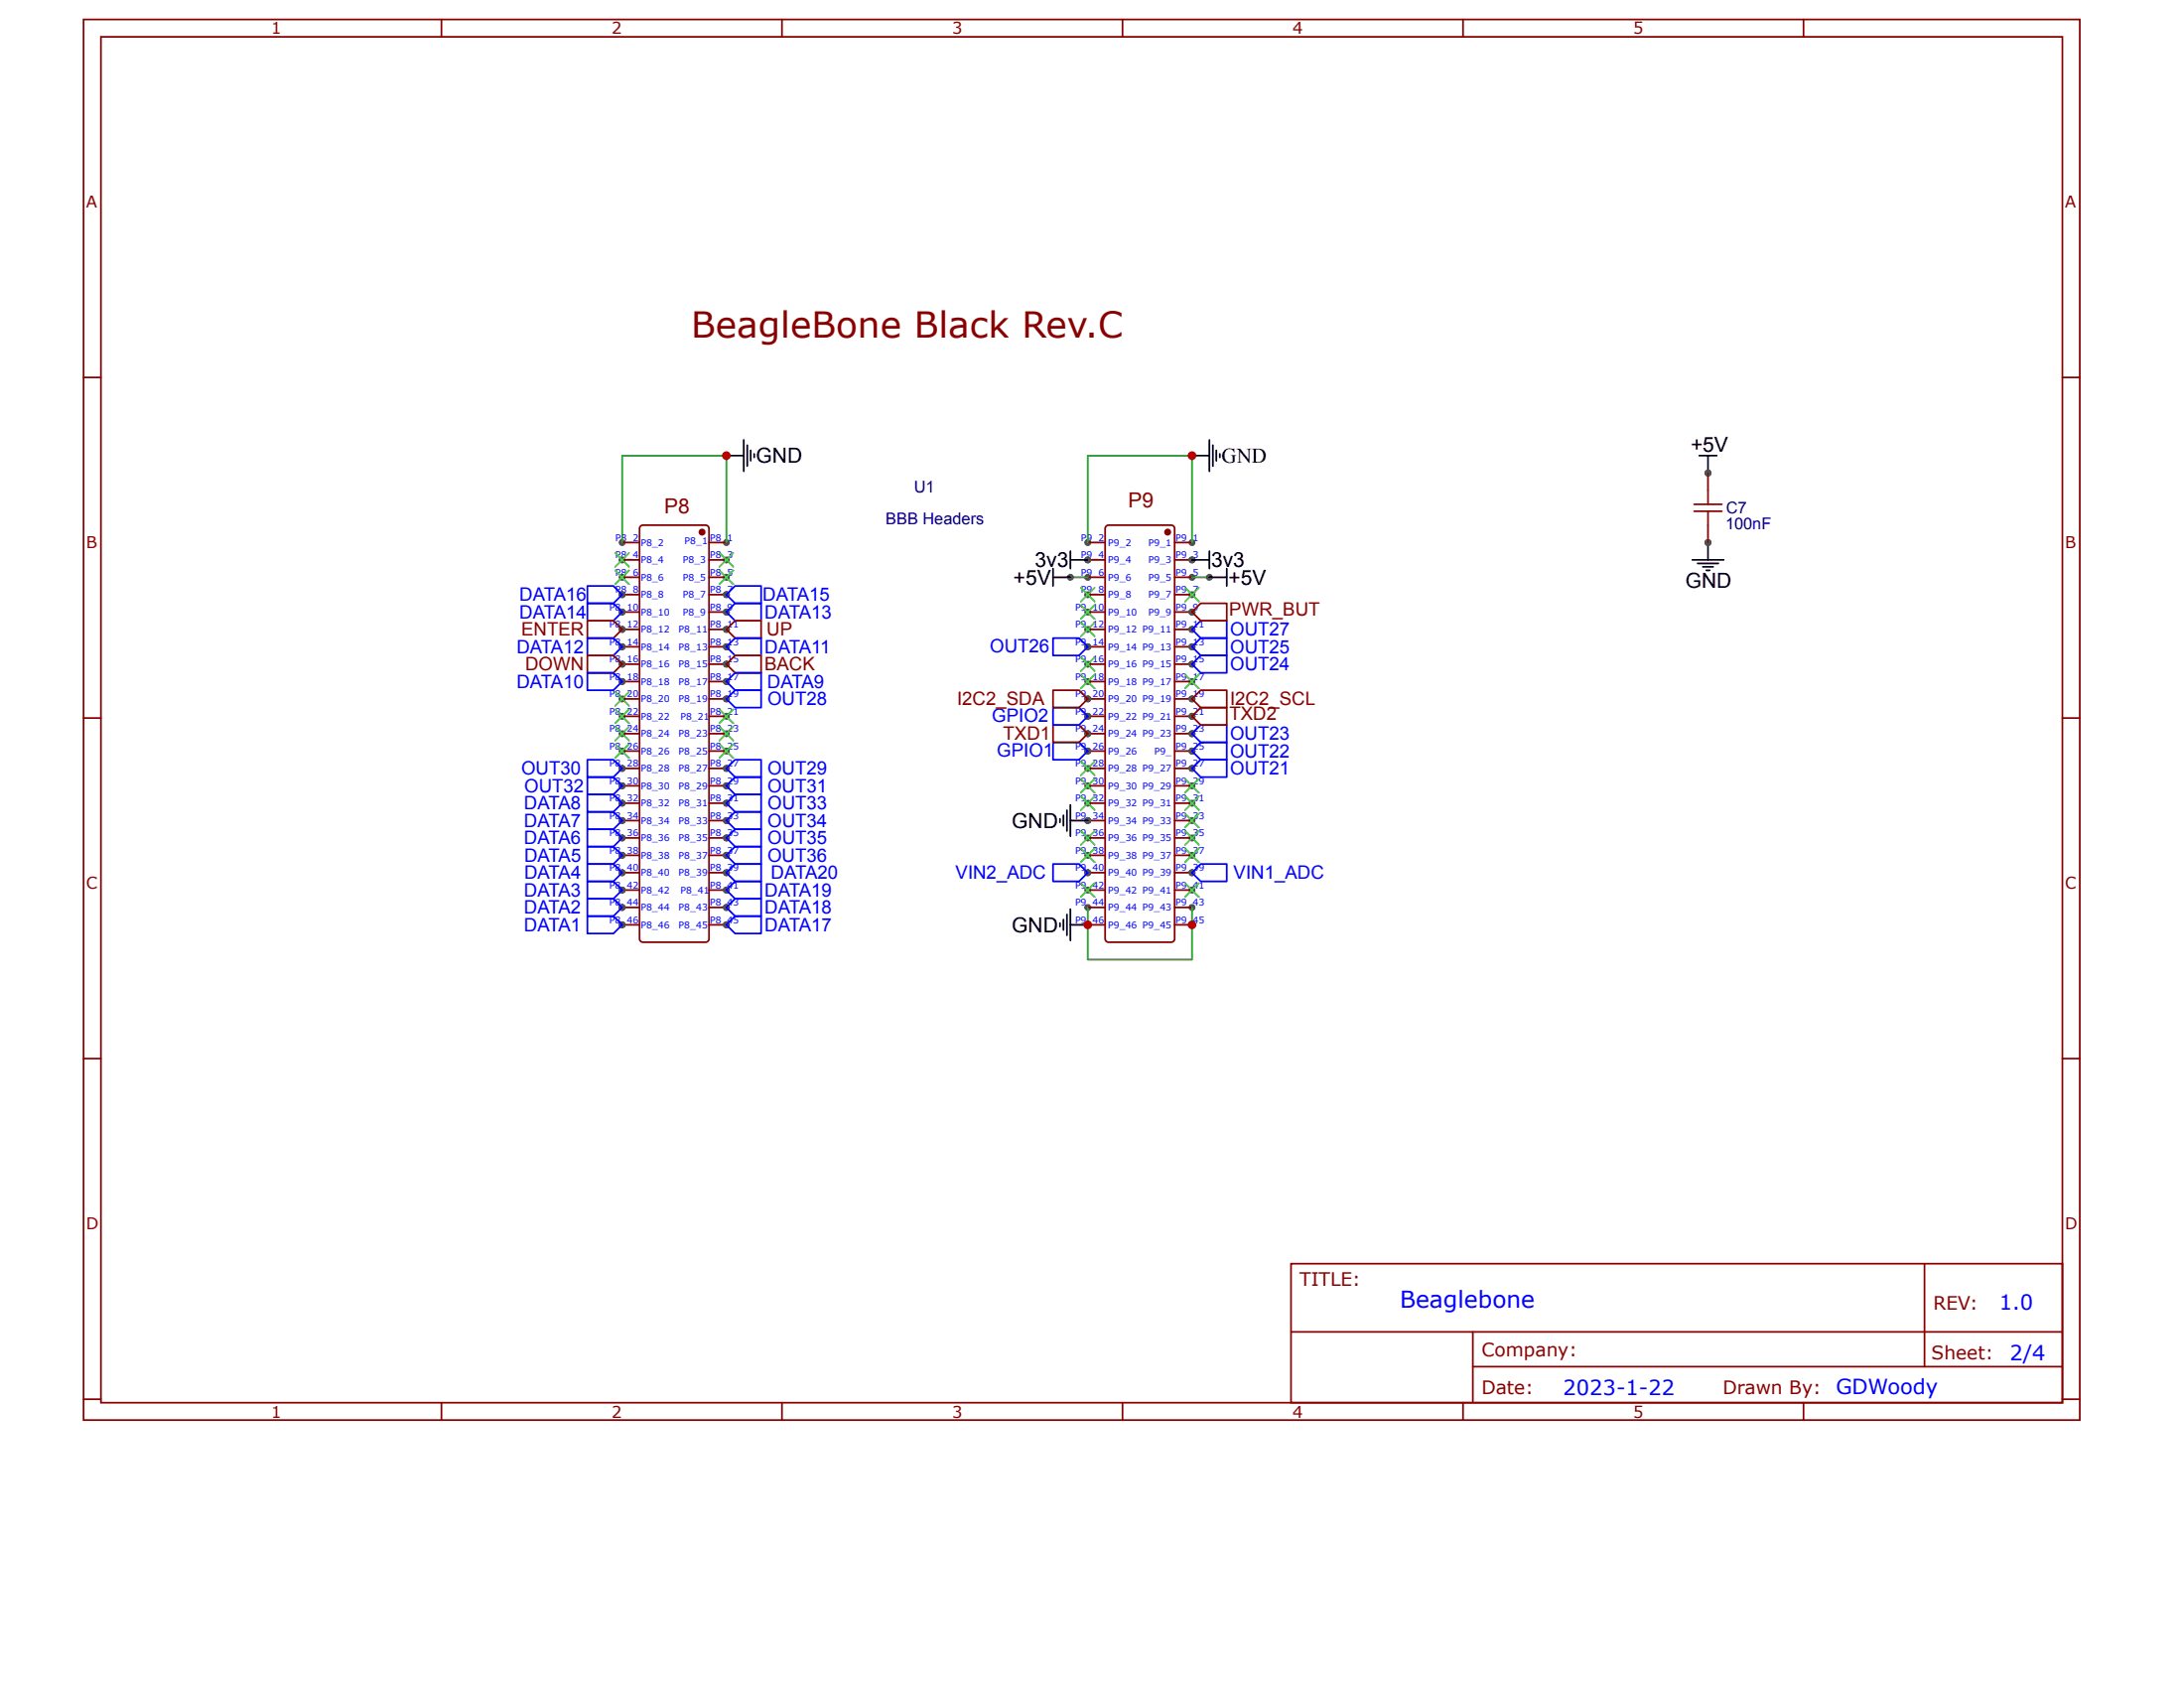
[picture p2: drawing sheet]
<svg xmlns="http://www.w3.org/2000/svg" width="279mm" height="216mm" viewBox="0 0 279 216" stroke-linecap="round" stroke-linejoin="round" font-family="sans-serif">
<g fill="none" stroke="#800" stroke-width=".22">
<path d="M10.7 2.5h255.4v179.1h-255.4zM12.9 4.7h250.9v174.7h-250.9zM56.5 2.5v2.2M100 2.5v2.2M143.6 2.5v2.2M187.2 2.5v2.2M230.7 2.5v2.2M10.7 48.3h2.2M263.8 48.3h2.3M10.7 91.8h2.2M263.8 91.8h2.3M10.7 135.4h2.2"/>
<path d="M263.8 135.4h2.3M10.7 179h2.2M56.5 179.4v2.2M100 179.4v2.2M143.6 179.4v2.2M165.2 161.6h98.6v17.8h-98.6zM165.2 170.4h98.6M187.2 179.4v2.2M188.4 174.8h75.4M188.4 170.4v8.8M230.7 179.4v2.2M246.2 161.6v13.2"/>
<path d="M263.8 179h2.3"/>
</g>
<circle cx="218.5" cy="69.4" r=".44" fill="#4f4f4f"/>
<path d="M216.5 71.6h4M217.2 72.1h2.6M217.8 72.5h1.4M218.3 72.9h.4M218.5 69.4v2.2" fill="none" stroke="#000" stroke-width=".22"/>
<circle cx="218.5" cy="60.5" r=".44" fill="#4f4f4f"/>
<path d="M217.4 58.3h2.2M218.5 58.3v2.2" fill="none" stroke="#000" stroke-width=".22"/>
<path d="M216.7 64.5h3.6" fill="none" stroke="#a00000" stroke-width=".22"/>
<circle cx="218.5" cy="60.5" r=".44" fill="#4f4f4f"/>
<path d="M218.5 60.5v2.2" fill="none" stroke="#800" stroke-width=".22"/>
<path d="M216.7 65.4h3.6M218.5 65.4v1.8" fill="none" stroke="#a00000" stroke-width=".22"/>
<circle cx="218.5" cy="69.4" r=".44" fill="#4f4f4f"/>
<path d="M82 67.2h8.3h.2l.2 .4v52.5l-.2 .4h-.2h-8h-.3l-.2-.4v-52.5zM218.5 67.2v2.2" fill="none" stroke="#800" stroke-width=".22"/>
<path d="M218.5 62.7v1.8" fill="none" stroke="#a00000" stroke-width=".22"/>
<circle cx="89.8" cy="68.1" r=".33" fill="#800"/>
<circle cx="89.8" cy="68.1" r=".33" fill="none" stroke="#800" stroke-width=".22"/>
<circle cx="79.6" cy="118.3" r=".44" fill="#4f4f4f"/>
<path d="M79.6 118.3h2.2" fill="none" stroke="#800" stroke-width=".22"/>
<circle cx="92.9" cy="69.4" r=".44" fill="#4f4f4f"/>
<path d="M90.7 69.4h2.2" fill="none" stroke="#800" stroke-width=".22"/>
<circle cx="79.6" cy="116.1" r=".44" fill="#4f4f4f"/>
<path d="M79.6 116.1h2.2" fill="none" stroke="#800" stroke-width=".22"/>
<circle cx="92.9" cy="71.6" r=".44" fill="#4f4f4f"/>
<path d="M90.7 71.6h2.2" fill="none" stroke="#800" stroke-width=".22"/>
<circle cx="79.6" cy="113.8" r=".44" fill="#4f4f4f"/>
<path d="M79.6 113.8h2.2" fill="none" stroke="#800" stroke-width=".22"/>
<circle cx="92.9" cy="73.8" r=".44" fill="#4f4f4f"/>
<path d="M90.7 73.8h2.2" fill="none" stroke="#800" stroke-width=".22"/>
<circle cx="79.6" cy="111.6" r=".44" fill="#4f4f4f"/>
<path d="M79.6 111.6h2.2" fill="none" stroke="#800" stroke-width=".22"/>
<circle cx="92.9" cy="76.1" r=".44" fill="#4f4f4f"/>
<path d="M90.7 76.1h2.2" fill="none" stroke="#800" stroke-width=".22"/>
<circle cx="79.6" cy="109.4" r=".44" fill="#4f4f4f"/>
<path d="M79.6 109.4h2.2" fill="none" stroke="#800" stroke-width=".22"/>
<circle cx="92.9" cy="78.3" r=".44" fill="#4f4f4f"/>
<path d="M90.7 78.3h2.2" fill="none" stroke="#800" stroke-width=".22"/>
<circle cx="79.6" cy="107.2" r=".44" fill="#4f4f4f"/>
<path d="M79.6 107.2h2.2" fill="none" stroke="#800" stroke-width=".22"/>
<circle cx="92.9" cy="80.5" r=".44" fill="#4f4f4f"/>
<path d="M90.7 80.5h2.2" fill="none" stroke="#800" stroke-width=".22"/>
<circle cx="79.6" cy="105" r=".44" fill="#4f4f4f"/>
<path d="M79.6 105h2.2" fill="none" stroke="#800" stroke-width=".22"/>
<circle cx="92.9" cy="82.7" r=".44" fill="#4f4f4f"/>
<path d="M90.7 82.7h2.2" fill="none" stroke="#800" stroke-width=".22"/>
<circle cx="79.6" cy="102.7" r=".44" fill="#4f4f4f"/>
<path d="M79.6 102.7h2.2" fill="none" stroke="#800" stroke-width=".22"/>
<circle cx="92.9" cy="84.9" r=".44" fill="#4f4f4f"/>
<path d="M90.7 85h2.2" fill="none" stroke="#800" stroke-width=".22"/>
<circle cx="79.6" cy="100.5" r=".44" fill="#4f4f4f"/>
<path d="M79.6 100.5h2.2" fill="none" stroke="#800" stroke-width=".22"/>
<circle cx="92.9" cy="87.2" r=".44" fill="#4f4f4f"/>
<path d="M90.7 87.2h2.2" fill="none" stroke="#800" stroke-width=".22"/>
<circle cx="79.6" cy="98.3" r=".44" fill="#4f4f4f"/>
<path d="M79.6 98.3h2.2" fill="none" stroke="#800" stroke-width=".22"/>
<circle cx="92.9" cy="89.4" r=".44" fill="#4f4f4f"/>
<path d="M90.7 89.4h2.2" fill="none" stroke="#800" stroke-width=".22"/>
<circle cx="79.6" cy="96.1" r=".44" fill="#4f4f4f"/>
<path d="M79.6 96.1h2.2" fill="none" stroke="#800" stroke-width=".22"/>
<circle cx="92.9" cy="91.6" r=".44" fill="#4f4f4f"/>
<path d="M90.7 91.6h2.2" fill="none" stroke="#800" stroke-width=".22"/>
<circle cx="79.6" cy="93.8" r=".44" fill="#4f4f4f"/>
<path d="M79.6 93.8h2.2" fill="none" stroke="#800" stroke-width=".22"/>
<circle cx="92.9" cy="93.8" r=".44" fill="#4f4f4f"/>
<path d="M90.7 93.8h2.2" fill="none" stroke="#800" stroke-width=".22"/>
<circle cx="79.6" cy="91.6" r=".44" fill="#4f4f4f"/>
<path d="M79.6 91.6h2.2" fill="none" stroke="#800" stroke-width=".22"/>
<circle cx="92.9" cy="96.1" r=".44" fill="#4f4f4f"/>
<path d="M90.7 96.1h2.2" fill="none" stroke="#800" stroke-width=".22"/>
<circle cx="79.6" cy="89.4" r=".44" fill="#4f4f4f"/>
<path d="M79.6 89.4h2.2" fill="none" stroke="#800" stroke-width=".22"/>
<circle cx="92.9" cy="98.3" r=".44" fill="#4f4f4f"/>
<path d="M90.7 98.3h2.2" fill="none" stroke="#800" stroke-width=".22"/>
<circle cx="79.6" cy="87.2" r=".44" fill="#4f4f4f"/>
<path d="M79.6 87.2h2.2" fill="none" stroke="#800" stroke-width=".22"/>
<circle cx="92.9" cy="100.5" r=".44" fill="#4f4f4f"/>
<path d="M90.7 100.5h2.2" fill="none" stroke="#800" stroke-width=".22"/>
<circle cx="79.6" cy="84.9" r=".44" fill="#4f4f4f"/>
<path d="M79.6 85h2.2" fill="none" stroke="#800" stroke-width=".22"/>
<circle cx="92.9" cy="102.7" r=".44" fill="#4f4f4f"/>
<path d="M90.7 102.7h2.2" fill="none" stroke="#800" stroke-width=".22"/>
<circle cx="79.6" cy="82.7" r=".44" fill="#4f4f4f"/>
<path d="M79.6 82.7h2.2" fill="none" stroke="#800" stroke-width=".22"/>
<circle cx="92.9" cy="105" r=".44" fill="#4f4f4f"/>
<path d="M90.7 105h2.2" fill="none" stroke="#800" stroke-width=".22"/>
<circle cx="79.6" cy="80.5" r=".44" fill="#4f4f4f"/>
<path d="M79.6 80.5h2.2" fill="none" stroke="#800" stroke-width=".22"/>
<circle cx="92.9" cy="107.2" r=".44" fill="#4f4f4f"/>
<path d="M90.7 107.2h2.2" fill="none" stroke="#800" stroke-width=".22"/>
<circle cx="79.6" cy="78.3" r=".44" fill="#4f4f4f"/>
<path d="M79.6 78.3h2.2" fill="none" stroke="#800" stroke-width=".22"/>
<circle cx="92.9" cy="109.4" r=".44" fill="#4f4f4f"/>
<path d="M90.7 109.4h2.2" fill="none" stroke="#800" stroke-width=".22"/>
<circle cx="79.6" cy="76.1" r=".44" fill="#4f4f4f"/>
<path d="M79.6 76.1h2.2" fill="none" stroke="#800" stroke-width=".22"/>
<circle cx="92.9" cy="111.6" r=".44" fill="#4f4f4f"/>
<path d="M90.7 111.6h2.2" fill="none" stroke="#800" stroke-width=".22"/>
<circle cx="79.6" cy="73.8" r=".44" fill="#4f4f4f"/>
<path d="M79.6 73.8h2.2" fill="none" stroke="#800" stroke-width=".22"/>
<circle cx="92.9" cy="113.8" r=".44" fill="#4f4f4f"/>
<path d="M90.7 113.8h2.2" fill="none" stroke="#800" stroke-width=".22"/>
<circle cx="79.6" cy="71.6" r=".44" fill="#4f4f4f"/>
<path d="M79.6 71.6h2.2" fill="none" stroke="#800" stroke-width=".22"/>
<circle cx="92.9" cy="116.1" r=".44" fill="#4f4f4f"/>
<path d="M90.7 116.1h2.2" fill="none" stroke="#800" stroke-width=".22"/>
<circle cx="79.6" cy="69.4" r=".44" fill="#4f4f4f"/>
<path d="M79.6 69.4h2.2" fill="none" stroke="#800" stroke-width=".22"/>
<circle cx="92.9" cy="118.3" r=".44" fill="#4f4f4f"/>
<path d="M90.7 118.3h2.2" fill="none" stroke="#800" stroke-width=".22"/>
<circle cx="152.5" cy="118.3" r=".44" fill="#4f4f4f"/>
<path d="M150.3 118.3h2.2" fill="none" stroke="#800" stroke-width=".22"/>
<circle cx="139.2" cy="69.4" r=".44" fill="#4f4f4f"/>
<path d="M139.2 69.4h2.2" fill="none" stroke="#800" stroke-width=".22"/>
<circle cx="152.5" cy="116.1" r=".44" fill="#4f4f4f"/>
<path d="M150.3 116.1h2.2" fill="none" stroke="#800" stroke-width=".22"/>
<circle cx="139.2" cy="71.6" r=".44" fill="#4f4f4f"/>
<path d="M139.2 71.6h2.2" fill="none" stroke="#800" stroke-width=".22"/>
<circle cx="152.5" cy="113.8" r=".44" fill="#4f4f4f"/>
<path d="M150.3 113.8h2.2" fill="none" stroke="#800" stroke-width=".22"/>
<circle cx="139.2" cy="73.8" r=".44" fill="#4f4f4f"/>
<path d="M139.2 73.8h2.2" fill="none" stroke="#800" stroke-width=".22"/>
<circle cx="152.5" cy="111.6" r=".44" fill="#4f4f4f"/>
<path d="M150.3 111.6h2.2" fill="none" stroke="#800" stroke-width=".22"/>
<circle cx="139.2" cy="76.1" r=".44" fill="#4f4f4f"/>
<path d="M139.2 76.1h2.2" fill="none" stroke="#800" stroke-width=".22"/>
<circle cx="152.5" cy="109.4" r=".44" fill="#4f4f4f"/>
<path d="M150.3 109.4h2.2" fill="none" stroke="#800" stroke-width=".22"/>
<circle cx="139.2" cy="78.3" r=".44" fill="#4f4f4f"/>
<path d="M139.2 78.3h2.2" fill="none" stroke="#800" stroke-width=".22"/>
<circle cx="152.5" cy="107.2" r=".44" fill="#4f4f4f"/>
<path d="M150.3 107.2h2.2" fill="none" stroke="#800" stroke-width=".22"/>
<circle cx="139.2" cy="80.5" r=".44" fill="#4f4f4f"/>
<path d="M139.2 80.5h2.2" fill="none" stroke="#800" stroke-width=".22"/>
<circle cx="152.5" cy="105" r=".44" fill="#4f4f4f"/>
<path d="M150.3 105h2.2" fill="none" stroke="#800" stroke-width=".22"/>
<circle cx="139.2" cy="82.7" r=".44" fill="#4f4f4f"/>
<path d="M139.2 82.7h2.2" fill="none" stroke="#800" stroke-width=".22"/>
<circle cx="152.5" cy="102.7" r=".44" fill="#4f4f4f"/>
<path d="M150.3 102.7h2.2" fill="none" stroke="#800" stroke-width=".22"/>
<circle cx="139.2" cy="84.9" r=".44" fill="#4f4f4f"/>
<path d="M139.2 85h2.2" fill="none" stroke="#800" stroke-width=".22"/>
<circle cx="152.5" cy="100.5" r=".44" fill="#4f4f4f"/>
<path d="M150.3 100.5h2.2" fill="none" stroke="#800" stroke-width=".22"/>
<circle cx="139.2" cy="87.2" r=".44" fill="#4f4f4f"/>
<path d="M139.2 87.2h2.2" fill="none" stroke="#800" stroke-width=".22"/>
<circle cx="152.5" cy="98.3" r=".44" fill="#4f4f4f"/>
<path d="M150.3 98.3h2.2" fill="none" stroke="#800" stroke-width=".22"/>
<circle cx="139.2" cy="89.4" r=".44" fill="#4f4f4f"/>
<path d="M139.2 89.4h2.2" fill="none" stroke="#800" stroke-width=".22"/>
<circle cx="152.5" cy="96.1" r=".44" fill="#4f4f4f"/>
<path d="M150.3 96.1h2.2" fill="none" stroke="#800" stroke-width=".22"/>
<circle cx="139.2" cy="91.6" r=".44" fill="#4f4f4f"/>
<path d="M139.2 91.6h2.2" fill="none" stroke="#800" stroke-width=".22"/>
<circle cx="152.5" cy="93.8" r=".44" fill="#4f4f4f"/>
<path d="M150.3 93.8h2.2" fill="none" stroke="#800" stroke-width=".22"/>
<circle cx="139.2" cy="93.8" r=".44" fill="#4f4f4f"/>
<path d="M139.2 93.8h2.2" fill="none" stroke="#800" stroke-width=".22"/>
<circle cx="152.5" cy="91.6" r=".44" fill="#4f4f4f"/>
<path d="M150.3 91.6h2.2" fill="none" stroke="#800" stroke-width=".22"/>
<circle cx="139.2" cy="96.1" r=".44" fill="#4f4f4f"/>
<path d="M139.2 96.1h2.2" fill="none" stroke="#800" stroke-width=".22"/>
<circle cx="152.5" cy="89.4" r=".44" fill="#4f4f4f"/>
<path d="M150.3 89.4h2.2" fill="none" stroke="#800" stroke-width=".22"/>
<circle cx="139.2" cy="98.3" r=".44" fill="#4f4f4f"/>
<path d="M139.2 98.3h2.2" fill="none" stroke="#800" stroke-width=".22"/>
<circle cx="152.5" cy="87.2" r=".44" fill="#4f4f4f"/>
<path d="M150.3 87.2h2.2" fill="none" stroke="#800" stroke-width=".22"/>
<circle cx="139.2" cy="100.5" r=".44" fill="#4f4f4f"/>
<path d="M139.2 100.5h2.2" fill="none" stroke="#800" stroke-width=".22"/>
<circle cx="152.5" cy="84.9" r=".44" fill="#4f4f4f"/>
<path d="M150.3 85h2.2" fill="none" stroke="#800" stroke-width=".22"/>
<circle cx="139.2" cy="102.7" r=".44" fill="#4f4f4f"/>
<path d="M139.2 102.7h2.2" fill="none" stroke="#800" stroke-width=".22"/>
<circle cx="152.5" cy="82.7" r=".44" fill="#4f4f4f"/>
<path d="M150.3 82.7h2.2" fill="none" stroke="#800" stroke-width=".22"/>
<circle cx="139.2" cy="105" r=".44" fill="#4f4f4f"/>
<path d="M139.2 105h2.2" fill="none" stroke="#800" stroke-width=".22"/>
<circle cx="152.5" cy="80.5" r=".44" fill="#4f4f4f"/>
<path d="M150.3 80.5h2.2" fill="none" stroke="#800" stroke-width=".22"/>
<circle cx="139.2" cy="107.2" r=".44" fill="#4f4f4f"/>
<path d="M139.2 107.2h2.2" fill="none" stroke="#800" stroke-width=".22"/>
<circle cx="152.5" cy="78.3" r=".44" fill="#4f4f4f"/>
<path d="M150.3 78.3h2.2" fill="none" stroke="#800" stroke-width=".22"/>
<circle cx="139.2" cy="109.4" r=".44" fill="#4f4f4f"/>
<path d="M139.2 109.4h2.2" fill="none" stroke="#800" stroke-width=".22"/>
<circle cx="152.5" cy="76.1" r=".44" fill="#4f4f4f"/>
<path d="M150.3 76.1h2.2" fill="none" stroke="#800" stroke-width=".22"/>
<circle cx="139.2" cy="111.6" r=".44" fill="#4f4f4f"/>
<path d="M139.2 111.6h2.2" fill="none" stroke="#800" stroke-width=".22"/>
<circle cx="152.5" cy="73.8" r=".44" fill="#4f4f4f"/>
<path d="M150.3 73.8h2.2" fill="none" stroke="#800" stroke-width=".22"/>
<circle cx="139.2" cy="113.8" r=".44" fill="#4f4f4f"/>
<path d="M139.2 113.8h2.2" fill="none" stroke="#800" stroke-width=".22"/>
<circle cx="152.5" cy="71.6" r=".44" fill="#4f4f4f"/>
<path d="M150.3 71.6h2.2" fill="none" stroke="#800" stroke-width=".22"/>
<circle cx="139.2" cy="116.1" r=".44" fill="#4f4f4f"/>
<path d="M139.2 116.1h2.2" fill="none" stroke="#800" stroke-width=".22"/>
<circle cx="152.5" cy="69.4" r=".44" fill="#4f4f4f"/>
<path d="M150.3 69.4h2.2" fill="none" stroke="#800" stroke-width=".22"/>
<circle cx="139.2" cy="118.3" r=".44" fill="#4f4f4f"/>
<path d="M139.2 118.3h2.2" fill="none" stroke="#800" stroke-width=".22"/>
<circle cx="149.4" cy="68.1" r=".33" fill="#800"/>
<g fill="none" stroke="#800" stroke-width=".22">
<path d="M141.6 67.2h8.2l.4 .2 .1 .2v52.5l-.2 .4h-.3h-8h-.2l-.2-.4v-52.5z"/>
<circle cx="149.4" cy="68.1" r=".33"/>
</g>
<circle cx="92.9" cy="58.3" r=".44" fill="#4f4f4f"/>
<path d="M92.9 58.3h2.2M95.1 56.3v4M95.6 56.9v2.7M96 57.6v1.3M96.5 58.1v.4" fill="none" stroke="#000" stroke-width=".22"/>
<path d="M79.6 69.4v-11.1h13.3v11.1" fill="none" stroke="#080" stroke-width=".22"/>
<g fill="#000">
<path d="M78.7 72.9l1.8 1.8zM80.5 72.9l-1.8 1.8z"/>
<path d="M78.7 70.7l1.8 1.8zM78.7 72.5l1.8-1.8z"/>
<path d="M92 70.7l1.8 1.8zM92 72.5l1.8-1.8z"/>
<path d="M92 72.9l1.8 1.8zM93.8 72.9l-1.8 1.8z"/>
</g>
<path d="M78.7 72.9l1.8 1.8M78.7 70.7l1.8 1.8M80.5 72.9l-1.8 1.8M80.5 70.7l-1.8 1.8M92 70.7l1.8 1.8M92 72.9l1.8 1.8M93.8 70.7l-1.8 1.8M93.8 72.9l-1.8 1.8" fill="none" stroke="#3c3" stroke-width=".22"/>
<circle cx="92.9" cy="76.1" r=".44" fill="#4f4f4f"/>
<path d="M92.9 76.1l1.1-1.2h3.4v2.3h-3.4z" fill="none" stroke="#00f" stroke-width=".22"/>
<circle cx="79.6" cy="76.1" r=".44" fill="#4f4f4f"/>
<path d="M75.1 74.9h3.4l1.1 1.2-1.1 1.1h-3.4z" fill="none" stroke="#00f" stroke-width=".22"/>
<circle cx="92.9" cy="78.3" r=".44" fill="#4f4f4f"/>
<path d="M94 77.2h3.4v2.2h-3.4l-1.1-1.1z" fill="none" stroke="#00f" stroke-width=".22"/>
<circle cx="79.6" cy="78.3" r=".44" fill="#4f4f4f"/>
<path d="M75.1 77.2h3.4l1.1 1.1-1.1 1.1h-3.4z" fill="none" stroke="#00f" stroke-width=".22"/>
<circle cx="92.9" cy="80.5" r=".44" fill="#4f4f4f"/>
<path d="M94 79.4h3.4v2.2h-3.4l-1.1-1.1z" fill="none" stroke="#800" stroke-width=".22"/>
<circle cx="79.6" cy="80.5" r=".44" fill="#4f4f4f"/>
<path d="M75.1 79.4h3.4l1.1 1.1-1.1 1.1h-3.4z" fill="none" stroke="#800" stroke-width=".22"/>
<circle cx="92.9" cy="82.7" r=".44" fill="#4f4f4f"/>
<path d="M94 81.6h3.4v2.2h-3.4l-1.1-1.1z" fill="none" stroke="#00f" stroke-width=".22"/>
<circle cx="79.6" cy="82.7" r=".44" fill="#4f4f4f"/>
<path d="M75.1 81.6h3.4l1.1 1.1-1.1 1.1h-3.4z" fill="none" stroke="#00f" stroke-width=".22"/>
<circle cx="92.9" cy="84.9" r=".44" fill="#4f4f4f"/>
<path d="M94 83.8h3.4v2.3h-3.4l-1.1-1.1z" fill="none" stroke="#800" stroke-width=".22"/>
<circle cx="79.6" cy="84.9" r=".44" fill="#4f4f4f"/>
<path d="M75.1 83.8h3.4l1.1 1.2-1.1 1.1h-3.4z" fill="none" stroke="#800" stroke-width=".22"/>
<circle cx="92.9" cy="87.2" r=".44" fill="#4f4f4f"/>
<path d="M92.9 87.2l1.1-1.1h3.4v2.2h-3.4z" fill="none" stroke="#00f" stroke-width=".22"/>
<circle cx="79.6" cy="87.2" r=".44" fill="#4f4f4f"/>
<path d="M75.1 86.1h3.4l1.1 1.1-1.1 1.1h-3.4z" fill="none" stroke="#00f" stroke-width=".22"/>
<circle cx="92.9" cy="89.4" r=".44" fill="#4f4f4f"/>
<path d="M92.9 89.4l1.1-1.1h3.4v2.2h-3.4z" fill="none" stroke="#00f" stroke-width=".22"/>
<g fill="#000">
<path d="M78.7 95.2l1.8 1.8zM78.7 97l1.8-1.8z"/>
<path d="M78.7 93l1.8 1.7zM78.7 94.7l1.8-1.7z"/>
<path d="M78.7 90.7l1.8 1.8zM80.5 90.7l-1.8 1.8z"/>
<path d="M78.7 88.5l1.8 1.8zM80.5 88.5l-1.8 1.8z"/>
<path d="M92 90.7l1.8 1.8zM92 92.5l1.8-1.8z"/>
<path d="M92 93l1.8 1.7zM92 94.7l1.8-1.7z"/>
<path d="M92 95.2l1.8 1.8zM92 97l1.8-1.8z"/>
</g>
<g fill="none" stroke="#3c3" stroke-width=".22">
<path d="M78.7 95.2l1.8 1.8M78.7 93l1.8 1.7M78.7 90.7l1.8 1.8M78.7 88.5l1.8 1.8M80.5 95.2l-1.8 1.8M80.5 93l-1.8 1.7M80.5 90.7l-1.8 1.8M80.5 88.5l-1.8 1.8M92 90.7l1.8 1.8M92 93l1.8 1.7M92 95.2l1.8 1.8M93.8 90.7l-1.8 1.8"/>
<path d="M93.8 93l-1.8 1.7M93.8 95.2l-1.8 1.8"/>
</g>
<circle cx="92.9" cy="98.3" r=".44" fill="#4f4f4f"/>
<path d="M94 97.2h3.4v2.2h-3.4l-1.1-1.1z" fill="none" stroke="#00f" stroke-width=".22"/>
<circle cx="79.6" cy="98.3" r=".44" fill="#4f4f4f"/>
<path d="M75.1 97.2h3.4l1.1 1.1-1.1 1.1h-3.4z" fill="none" stroke="#00f" stroke-width=".22"/>
<circle cx="92.9" cy="100.5" r=".44" fill="#4f4f4f"/>
<path d="M94 99.4h3.4v2.2h-3.4l-1.1-1.1z" fill="none" stroke="#00f" stroke-width=".22"/>
<circle cx="79.6" cy="100.5" r=".44" fill="#4f4f4f"/>
<path d="M75.1 99.4h3.4l1.1 1.1-1.1 1.1h-3.4z" fill="none" stroke="#00f" stroke-width=".22"/>
<circle cx="92.9" cy="102.7" r=".44" fill="#4f4f4f"/>
<path d="M94 101.6h3.4v2.2h-3.4l-1.1-1.1z" fill="none" stroke="#00f" stroke-width=".22"/>
<circle cx="79.6" cy="102.7" r=".44" fill="#4f4f4f"/>
<path d="M75.1 101.6h3.4l1.1 1.1-1.1 1.1h-3.4z" fill="none" stroke="#00f" stroke-width=".22"/>
<circle cx="92.9" cy="105" r=".44" fill="#4f4f4f"/>
<path d="M94 103.8h3.4v2.3h-3.4l-1.1-1.1z" fill="none" stroke="#00f" stroke-width=".22"/>
<circle cx="79.6" cy="105" r=".44" fill="#4f4f4f"/>
<path d="M75.1 103.8h3.4l1.1 1.2-1.1 1.1h-3.4z" fill="none" stroke="#00f" stroke-width=".22"/>
<circle cx="92.9" cy="107.2" r=".44" fill="#4f4f4f"/>
<path d="M92.9 107.2l1.1-1.1h3.4v2.2h-3.4z" fill="none" stroke="#00f" stroke-width=".22"/>
<circle cx="79.6" cy="107.2" r=".44" fill="#4f4f4f"/>
<path d="M75.1 106.1h3.4l1.1 1.1-1.1 1.1h-3.4z" fill="none" stroke="#00f" stroke-width=".22"/>
<circle cx="92.9" cy="109.4" r=".44" fill="#4f4f4f"/>
<path d="M92.9 109.4l1.1-1.1h3.4v2.2h-3.4z" fill="none" stroke="#00f" stroke-width=".22"/>
<circle cx="79.6" cy="109.4" r=".44" fill="#4f4f4f"/>
<path d="M75.1 108.3h3.4l1.1 1.1-1.1 1.1h-3.4z" fill="none" stroke="#00f" stroke-width=".22"/>
<circle cx="92.9" cy="111.6" r=".44" fill="#4f4f4f"/>
<path d="M92.9 111.6l1.1-1.1h3.4v2.2h-3.4z" fill="none" stroke="#00f" stroke-width=".22"/>
<circle cx="79.6" cy="111.6" r=".44" fill="#4f4f4f"/>
<path d="M75.1 110.5h3.4l1.1 1.1-1.1 1.1h-3.4z" fill="none" stroke="#00f" stroke-width=".22"/>
<circle cx="92.9" cy="113.8" r=".44" fill="#4f4f4f"/>
<path d="M92.9 113.8l1.1-1.1h3.4v2.3h-3.4z" fill="none" stroke="#00f" stroke-width=".22"/>
<circle cx="79.6" cy="113.8" r=".44" fill="#4f4f4f"/>
<path d="M75.1 112.7h3.4l1.1 1.1-1.1 1.2h-3.4z" fill="none" stroke="#00f" stroke-width=".22"/>
<circle cx="92.9" cy="116.1" r=".44" fill="#4f4f4f"/>
<path d="M92.9 116.1l1.1-1.1h3.4v2.2h-3.4z" fill="none" stroke="#00f" stroke-width=".22"/>
<circle cx="79.6" cy="116.1" r=".44" fill="#4f4f4f"/>
<path d="M75.1 115h3.4l1.1 1.1-1.1 1.1h-3.4z" fill="none" stroke="#00f" stroke-width=".22"/>
<circle cx="92.9" cy="118.3" r=".44" fill="#4f4f4f"/>
<path d="M92.9 118.3l1.1-1.1h3.4v2.2h-3.4z" fill="none" stroke="#00f" stroke-width=".22"/>
<circle cx="79.6" cy="118.3" r=".44" fill="#4f4f4f"/>
<path d="M75.1 117.2h3.4l1.1 1.1-1.1 1.1h-3.4z" fill="none" stroke="#00f" stroke-width=".22"/>
<path d="M139.2 116.1v6.6h13.3v-6.6" fill="none" stroke="#080" stroke-width=".22"/>
<circle cx="139.2" cy="118.3" r=".44" fill="#4f4f4f"/>
<path d="M135.6 118.1v.4M136 117.6v1.4M136.5 117v2.6M136.9 118.3h2.3M136.9 116.3v4" fill="none" stroke="#000" stroke-width=".22"/>
<g fill="#000">
<path d="M138.3 113l1.7 1.7zM138.3 114.7l1.7-1.7z"/>
<path d="M151.6 113l1.8 1.7zM151.6 114.7l1.8-1.7z"/>
</g>
<path d="M138.3 113l1.7 1.7M140 113l-1.7 1.7M151.6 113l1.8 1.7M153.4 113l-1.8 1.7" fill="none" stroke="#3c3" stroke-width=".22"/>
<circle cx="139.2" cy="111.6" r=".44" fill="#4f4f4f"/>
<path d="M134.7 110.5h3.3l1.2 1.1-1.2 1.1h-3.3z" fill="none" stroke="#00f" stroke-width=".22"/>
<circle cx="152.5" cy="111.6" r=".44" fill="#4f4f4f"/>
<path d="M152.5 111.6l1.1-1.1h3.3v2.2h-3.3z" fill="none" stroke="#00f" stroke-width=".22"/>
<g fill="#000">
<path d="M138.3 106.3l1.7 1.8zM140 106.3l-1.7 1.8z"/>
<path d="M138.3 108.5l1.7 1.8zM138.3 110.3l1.7-1.8z"/>
<path d="M151.6 108.5l1.8 1.8zM151.6 110.3l1.8-1.8z"/>
<path d="M151.6 106.3l1.8 1.8zM151.6 108.1l1.8-1.8z"/>
</g>
<path d="M138.3 106.3l1.7 1.8M138.3 108.5l1.7 1.8M140 106.3l-1.7 1.8M140 108.5l-1.7 1.8M151.6 108.5l1.8 1.8M151.6 106.3l1.8 1.8M153.4 108.5l-1.8 1.8M153.4 106.3l-1.8 1.8" fill="none" stroke="#3c3" stroke-width=".22"/>
<circle cx="139.2" cy="105" r=".44" fill="#4f4f4f"/>
<path d="M135.6 104.7v.5M136 104.3v1.3M136.5 103.6v2.7M136.9 105h2.3M136.9 103v4" fill="none" stroke="#000" stroke-width=".22"/>
<g fill="#000">
<path d="M138.3 97.4l1.7 1.8zM138.3 99.2l1.7-1.8z"/>
<path d="M138.3 101.8l1.7 1.8zM138.3 103.6l1.7-1.8z"/>
<path d="M138.3 99.6l1.7 1.8zM140 99.6l-1.7 1.8z"/>
<path d="M151.6 104.1l1.8 1.7zM151.6 105.8l1.8-1.7z"/>
<path d="M151.6 101.8l1.8 1.8zM151.6 103.6l1.8-1.8z"/>
<path d="M151.6 99.6l1.8 1.8zM151.6 101.4l1.8-1.8z"/>
</g>
<path d="M138.3 99.6l1.7 1.8M138.3 97.4l1.7 1.8M140 99.6l-1.7 1.8M140 97.4l-1.7 1.8M151.6 99.6l1.8 1.8M153.4 99.6l-1.8 1.8M138.3 101.8l1.7 1.8M140 101.8l-1.7 1.8M151.6 104.1l1.8 1.7M151.6 101.8l1.8 1.8M153.4 104.1l-1.8 1.7M153.4 101.8l-1.8 1.8" fill="none" stroke="#3c3" stroke-width=".22"/>
<circle cx="152.5" cy="98.3" r=".44" fill="#4f4f4f"/>
<path d="M153.6 97.2h3.3v2.2h-3.3l-1.1-1.1z" fill="none" stroke="#00f" stroke-width=".22"/>
<circle cx="139.2" cy="96.1" r=".44" fill="#4f4f4f"/>
<path d="M134.7 95h3.3l1.2 1.1-1.2 1.1h-3.3z" fill="none" stroke="#00f" stroke-width=".22"/>
<circle cx="152.5" cy="96.1" r=".44" fill="#4f4f4f"/>
<path d="M153.6 95h3.3v2.2h-3.3l-1.1-1.1z" fill="none" stroke="#00f" stroke-width=".22"/>
<circle cx="139.2" cy="93.8" r=".44" fill="#4f4f4f"/>
<path d="M134.7 92.7h3.3l1.2 1.1-1.2 1.2h-3.3z" fill="none" stroke="#800" stroke-width=".22"/>
<circle cx="152.5" cy="93.8" r=".44" fill="#4f4f4f"/>
<path d="M153.6 92.7h3.3v2.3h-3.3l-1.1-1.2z" fill="none" stroke="#00f" stroke-width=".22"/>
<circle cx="139.2" cy="91.6" r=".44" fill="#4f4f4f"/>
<path d="M134.7 90.5h3.3l1.2 1.1-1.2 1.1h-3.3z" fill="none" stroke="#00f" stroke-width=".22"/>
<circle cx="152.5" cy="91.6" r=".44" fill="#4f4f4f"/>
<path d="M153.6 90.5h3.3v2.2h-3.3l-1.1-1.1z" fill="none" stroke="#800" stroke-width=".22"/>
<circle cx="139.2" cy="89.4" r=".44" fill="#4f4f4f"/>
<path d="M134.7 88.3h3.3l1.2 1.1-1.2 1.1h-3.3z" fill="none" stroke="#800" stroke-width=".22"/>
<circle cx="152.5" cy="89.4" r=".44" fill="#4f4f4f"/>
<path d="M153.6 88.3h3.3v2.2h-3.3l-1.1-1.1z" fill="none" stroke="#800" stroke-width=".22"/>
<g fill="#000">
<path d="M138.3 86.3l1.7 1.8zM140 86.3l-1.7 1.8z"/>
<path d="M138.3 84.1l1.7 1.7zM140 84.1l-1.7 1.7z"/>
<path d="M151.6 86.3l1.8 1.8zM153.4 86.3l-1.8 1.8z"/>
</g>
<path d="M138.3 86.3l1.7 1.8M138.3 84.1l1.7 1.7M140 86.3l-1.7 1.8M140 84.1l-1.7 1.7M151.6 86.3l1.8 1.8M153.4 86.3l-1.8 1.8" fill="none" stroke="#3c3" stroke-width=".22"/>
<circle cx="152.5" cy="84.9" r=".44" fill="#4f4f4f"/>
<path d="M153.6 83.8h3.3v2.3h-3.3l-1.1-1.1z" fill="none" stroke="#00f" stroke-width=".22"/>
<circle cx="139.2" cy="82.7" r=".44" fill="#4f4f4f"/>
<path d="M134.7 81.6h3.3l1.2 1.1-1.2 1.1h-3.3z" fill="none" stroke="#00f" stroke-width=".22"/>
<circle cx="152.5" cy="82.7" r=".44" fill="#4f4f4f"/>
<path d="M153.6 81.6h3.3v2.2h-3.3l-1.1-1.1z" fill="none" stroke="#00f" stroke-width=".22"/>
<path d="M138.3 79.6l1.7 1.8zM138.3 81.4l1.7-1.8z" fill="#000"/>
<path d="M138.3 79.6l1.7 1.8M140 79.6l-1.7 1.8" fill="none" stroke="#3c3" stroke-width=".22"/>
<circle cx="152.5" cy="80.5" r=".44" fill="#4f4f4f"/>
<path d="M153.6 79.4h3.3v2.2h-3.3l-1.1-1.1z" fill="none" stroke="#00f" stroke-width=".22"/>
<path d="M138.3 77.4l1.7 1.8zM138.3 79.2l1.7-1.8z" fill="#000"/>
<path d="M138.3 77.4l1.7 1.8M140 77.4l-1.7 1.8" fill="none" stroke="#3c3" stroke-width=".22"/>
<circle cx="152.5" cy="78.3" r=".44" fill="#4f4f4f"/>
<path d="M153.6 77.2h3.3v2.2h-3.3l-1.1-1.1z" fill="none" stroke="#800" stroke-width=".22"/>
<g fill="#000">
<path d="M138.3 75.2l1.7 1.7zM138.3 76.9l1.7-1.7z"/>
<path d="M151.6 75.2l1.8 1.7zM151.6 76.9l1.8-1.7z"/>
</g>
<path d="M138.3 75.2l1.7 1.7M140 75.2l-1.7 1.7M151.6 75.2l1.8 1.7M153.4 75.2l-1.8 1.7" fill="none" stroke="#3c3" stroke-width=".22"/>
<path d="M136.9 73.8h2.3M152.5 73.8h2.2" fill="none" stroke="#080" stroke-width=".22"/>
<circle cx="136.9" cy="73.8" r=".44" fill="#4f4f4f"/>
<path d="M134.7 73.8h2.2M134.7 72.7v2.2" fill="none" stroke="#000" stroke-width=".22"/>
<circle cx="154.7" cy="73.8" r=".44" fill="#4f4f4f"/>
<path d="M154.7 73.8h2.2M156.9 72.7v2.2" fill="none" stroke="#000" stroke-width=".22"/>
<circle cx="152.5" cy="71.6" r=".44" fill="#4f4f4f"/>
<path d="M152.5 71.6h2.2M154.7 70.5v2.2" fill="none" stroke="#000" stroke-width=".22"/>
<circle cx="139.2" cy="71.6" r=".44" fill="#4f4f4f"/>
<path d="M136.9 71.6h2.3M136.9 70.5v2.2" fill="none" stroke="#000" stroke-width=".22"/>
<circle cx="152.5" cy="58.3" r=".44" fill="#4f4f4f"/>
<path d="M152.5 58.3h2.2M154.7 56.3v4M155.2 56.9v2.7M155.6 57.6v1.3M156 58.1v.4" fill="none" stroke="#000" stroke-width=".22"/>
<path d="M139.2 69.4v-11.1h13.3v11.1" fill="none" stroke="#080" stroke-width=".22"/>
<circle cx="152.5" cy="118.3" r=".44" fill="#4f4f4f"/>
<circle cx="152.5" cy="118.3" r=".56" fill="#c00"/>
<circle cx="92.9" cy="58.3" r=".44" fill="#4f4f4f"/>
<circle cx="92.9" cy="58.3" r=".56" fill="#c00"/>
<circle cx="152.5" cy="58.3" r=".44" fill="#4f4f4f"/>
<circle cx="152.5" cy="58.3" r=".56" fill="#c00"/>
<circle cx="139.2" cy="118.3" r=".44" fill="#4f4f4f"/>
<circle cx="139.2" cy="118.3" r=".56" fill="#c00"/>
<text font-size="4.6" fill="#800" x="88.4" y="43.1">BeagleBone Black Rev.C</text>
<text font-size="3" fill="#00f" x="179.1" y="167.3">Beaglebone</text>
<g font-size="2.7">
<text x="96.7" y="59.2">GND</text>
<text x="156.3" y="59.2">GND</text>
<text x="216.3" y="57.8">+5V</text>
<text x="129.7" y="74.8">+5V</text>
<text x="132.4" y="72.5">3v3</text>
<text x="154.9" y="72.5">3v3</text>
<text x="157.2" y="74.8">+5V</text>
<text x="215.6" y="75.2">GND</text>
<text x="129.4" y="105.9">GND</text>
<text x="129.4" y="119.2">GND</text>
</g>
<g font-size="2.7" fill="#800">
<text x="85" y="65.6">P8</text>
<text x="144.3" y="64.9">P9</text>
</g>
<g font-size="2.7" fill="#00f">
<text x="255.8" y="167.5">1.0</text>
<text x="257.1" y="174">2/4</text>
<text x="200" y="178.4">2023-1-22</text>
<text x="234.9" y="178.4">GDWoody</text>
</g>
<g font-size="2.4" fill="#00f">
<text x="66.4" y="76.9">DATA16</text>
<text x="97.6" y="76.9">DATA15</text>
<text x="66.1" y="83.5">DATA12</text>
<text x="66.4" y="79.1">DATA14</text>
<text x="97.8" y="79.1">DATA13</text>
<text x="97.8" y="83.5">DATA11</text>
<text x="126.6" y="83.5">OUT26</text>
<text x="157.4" y="83.5">OUT25</text>
<text x="157.4" y="81.3">OUT27</text>
<text x="66.1" y="88">DATA10</text>
<text x="98.2" y="88">DATA9</text>
<text x="157.4" y="85.7">OUT24</text>
<text x="98.2" y="90.2">OUT28</text>
<text x="126.9" y="92.4">GPIO2</text>
<text x="157.4" y="94.6">OUT23</text>
<text x="66.7" y="99.1">OUT30</text>
<text x="67.1" y="101.3">OUT32</text>
<text x="98.2" y="99.1">OUT29</text>
<text x="98.2" y="101.3">OUT31</text>
<text x="127.5" y="96.8">GPIO1</text>
<text x="157.4" y="96.9">OUT22</text>
<text x="157.4" y="99.1">OUT21</text>
<text x="67" y="103.5">DATA8</text>
<text x="67" y="105.7">DATA7</text>
<text x="67" y="108">DATA6</text>
<text x="98.2" y="103.5">OUT33</text>
<text x="98.2" y="105.8">OUT34</text>
<text x="98.2" y="108">OUT35</text>
<text x="67.1" y="110.2">DATA5</text>
<text x="67.1" y="112.4">DATA4</text>
<text x="98.2" y="110.2">OUT36</text>
<text x="98.6" y="112.4">DATA20</text>
<text x="122.2" y="112.4">VIN2_ADC</text>
<text x="157.8" y="112.3">VIN1_ADC</text>
<text x="67" y="114.6">DATA3</text>
<text x="67" y="116.9">DATA2</text>
<text x="67" y="119.1">DATA1</text>
<text x="97.8" y="114.6">DATA19</text>
<text x="97.8" y="116.9">DATA18</text>
<text x="97.8" y="119.1">DATA17</text>
</g>
<g font-size="2.4" fill="#800">
<text x="66.7" y="81.3">ENTER</text>
<text x="98.1" y="81.3">UP</text>
<text x="157.3" y="78.8">PWR_BUT</text>
<text x="67.2" y="85.8">DOWN</text>
<text x="97.8" y="85.7">BACK</text>
<text x="122.4" y="90.1">I2C2_SDA</text>
<text x="128.3" y="94.6">TXD1</text>
<text x="157.3" y="92.1">TXD2</text>
<text x="157.4" y="90.2">I2C2_SCL</text>
<text x="166.3" y="164.5">TITLE:</text>
<text x="247.3" y="167.5">REV:</text>
<text x="189.5" y="173.5">Company:</text>
<text x="247.1" y="173.9">Sheet:</text>
<text x="189.5" y="178.3">Date:</text>
<text x="220.4" y="178.4">Drawn By:</text>
</g>
<g font-size="2.1" fill="#800">
<text x="34.7" y="4.4">1</text>
<text x="78.3" y="4.4">2</text>
<text x="121.8" y="4.4">3</text>
<text x="165.4" y="4.4">4</text>
<text x="208.9" y="4.4">5</text>
<text x="11" y="26.5">A</text>
<text x="264.2" y="26.5">A</text>
<text x="11" y="70.1">B</text>
<text x="264.2" y="70.1">B</text>
<text x="11" y="113.6">C</text>
<text x="264.2" y="113.6">C</text>
<text x="11" y="157.2">D</text>
<text x="264.2" y="157.2">D</text>
<text x="34.7" y="181.3">1</text>
<text x="78.3" y="181.3">2</text>
<text x="121.8" y="181.3">3</text>
<text x="165.4" y="181.3">4</text>
<text x="208.9" y="181.3">5</text>
</g>
<g font-size="2.1" fill="#000080">
<text x="116.9" y="63">U1</text>
<text x="220.8" y="65.7">C7</text>
<text x="113.3" y="67">BBB Headers</text>
<text x="220.7" y="67.7">100nF</text>
</g>
<g font-size="1.2" fill="#00f">
<text x="78.7" y="71.4">P8_4</text>
<text x="78.7" y="69.2">P8_2</text>
<text x="82" y="69.8">P8_2</text>
<text x="87.6" y="69.6">P8_1</text>
<text x="90.8" y="69.2">P8_1</text>
<text x="90.8" y="71.4">P8_3</text>
<text x="138.3" y="69.2">P9_2</text>
<text x="138.3" y="71.4">P9_4</text>
<text x="141.8" y="69.8">P9_2</text>
<text x="146.9" y="69.8">P9_1</text>
<text x="150.4" y="71.4">P9_3</text>
<text x="150.4" y="69.2">P9_1</text>
<text x="78.7" y="75.8">P8_8</text>
<text x="78.7" y="73.6">P8_6</text>
<text x="82" y="76.5">P8_8</text>
<text x="82" y="74.3">P8_6</text>
<text x="82" y="72.1">P8_4</text>
<text x="87.4" y="72.1">P8_3</text>
<text x="87.4" y="74.3">P8_5</text>
<text x="87.4" y="76.5">P8_7</text>
<text x="90.8" y="73.6">P8_5</text>
<text x="90.8" y="75.8">P8_7</text>
<text x="138.3" y="73.6">P9_6</text>
<text x="138.3" y="75.8">P9_8</text>
<text x="141.8" y="72.1">P9_4</text>
<text x="141.8" y="74.3">P9_6</text>
<text x="141.8" y="76.5">P9_8</text>
<text x="146.9" y="76.5">P9_7</text>
<text x="146.9" y="74.3">P9_5</text>
<text x="146.9" y="72.1">P9_3</text>
<text x="150.4" y="75.8">P9_7</text>
<text x="150.4" y="73.6">P9_5</text>
<text x="78" y="82.5">P8_14</text>
<text x="78" y="80.3">P8_12</text>
<text x="78" y="78.1">P8_10</text>
<text x="82" y="83.2">P8_14</text>
<text x="82" y="80.9">P8_12</text>
<text x="82" y="78.7">P8_10</text>
<text x="86.8" y="80.9">P8_11</text>
<text x="86.8" y="83.2">P8_13</text>
<text x="87.4" y="78.7">P8_9</text>
<text x="90.8" y="78.1">P8_9</text>
<text x="90.8" y="80.3">P8_11</text>
<text x="90.8" y="82.5">P8_13</text>
<text x="137.5" y="78.1">P9_10</text>
<text x="137.5" y="80.3">P9_12</text>
<text x="137.5" y="82.5">P9_14</text>
<text x="141.8" y="78.7">P9_10</text>
<text x="141.8" y="80.9">P9_12 P9_11</text>
<text x="141.8" y="83.2">P9_14 P9_13</text>
<text x="146.9" y="78.7">P9_9</text>
<text x="150.4" y="82.5">P9_13</text>
<text x="150.4" y="80.3">P9_11</text>
<text x="150.4" y="78.1">P9_9</text>
<text x="78" y="89.2">P8_20</text>
<text x="78" y="87">P8_18</text>
<text x="78" y="84.7">P8_16</text>
<text x="82" y="89.8">P8_20</text>
<text x="82" y="87.6">P8_18</text>
<text x="82" y="85.4">P8_16</text>
<text x="86.8" y="85.4">P8_15</text>
<text x="86.8" y="87.6">P8_17</text>
<text x="86.8" y="89.8">P8_19</text>
<text x="90.8" y="84.7">P8_15</text>
<text x="90.8" y="87">P8_17</text>
<text x="90.8" y="89.2">P8_19</text>
<text x="137.5" y="84.7">P9_16</text>
<text x="137.5" y="87">P9_18</text>
<text x="137.5" y="89.2">P9_20</text>
<text x="141.8" y="85.4">P9_16 P9_15</text>
<text x="141.8" y="87.6">P9_18 P9_17</text>
<text x="141.8" y="89.8">P9_20 P9_19</text>
<text x="150.4" y="89.2">P9_19</text>
<text x="150.4" y="87">P9_17</text>
<text x="150.4" y="84.7">P9_15</text>
<text x="78" y="95.8">P8_26</text>
<text x="78" y="93.6">P8_24</text>
<text x="78" y="91.4">P8_22</text>
<text x="82" y="94.3">P8_24</text>
<text x="82" y="92.1">P8_22</text>
<text x="86.8" y="94.3">P8_23</text>
<text x="87" y="92.1">P8_21</text>
<text x="90.8" y="91.4">P8_21</text>
<text x="90.8" y="93.6">P8_23</text>
<text x="90.8" y="95.8">P8_25</text>
<text x="137.5" y="91.4">P9_22</text>
<text x="137.5" y="93.6">P9_24</text>
<text x="137.5" y="95.8">P9_26</text>
<text x="141.8" y="92.1">P9_22 P9_21</text>
<text x="141.8" y="94.3">P9_24 P9_23</text>
<text x="150.4" y="95.8">P9_25</text>
<text x="150.4" y="93.6">P9_23</text>
<text x="150.4" y="91.4">P9_21</text>
<text x="78" y="100.3">P8_30</text>
<text x="78" y="98.1">P8_28</text>
<text x="82" y="101">P8_30</text>
<text x="82" y="98.7">P8_28</text>
<text x="82" y="96.5">P8_26</text>
<text x="86.8" y="96.5">P8_25</text>
<text x="86.8" y="98.7">P8_27</text>
<text x="86.8" y="101">P8_29</text>
<text x="90.8" y="98.1">P8_27</text>
<text x="90.8" y="100.3">P8_29</text>
<text x="137.5" y="98.1">P9_28</text>
<text x="137.5" y="100.3">P9_30</text>
<text x="141.8" y="96.5">P9_26</text>
<text x="141.8" y="98.7">P9_28 P9_27</text>
<text x="141.8" y="101">P9_30 P9_29</text>
<text x="147.7" y="96.5">P9_</text>
<text x="150.4" y="100.3">P9_29</text>
<text x="150.4" y="98.1">P9_27</text>
<text x="78" y="107">P8_36</text>
<text x="78" y="104.7">P8_34</text>
<text x="78" y="102.5">P8_32</text>
<text x="82" y="107.6">P8_36</text>
<text x="82" y="105.4">P8_34</text>
<text x="82" y="103.2">P8_32</text>
<text x="86.8" y="103.2">P8_31</text>
<text x="86.8" y="105.4">P8_33</text>
<text x="86.8" y="107.6">P8_35</text>
<text x="90.8" y="102.5">P8_31</text>
<text x="90.8" y="104.7">P8_33</text>
<text x="90.8" y="107">P8_35</text>
<text x="137.5" y="102.5">P9_32</text>
<text x="137.5" y="104.7">P9_34</text>
<text x="137.5" y="107">P9_36</text>
<text x="141.8" y="103.2">P9_32 P9_31</text>
<text x="141.8" y="105.4">P9_34 P9_33</text>
<text x="141.8" y="107.6">P9_36 P9_35</text>
<text x="150.4" y="107">P9_35</text>
<text x="150.4" y="104.7">P9_33</text>
<text x="150.4" y="102.5">P9_31</text>
<text x="78" y="113.6">P8_42</text>
<text x="78" y="111.4">P8_40</text>
<text x="78" y="109.2">P8_38</text>
<text x="82" y="112.1">P8_40</text>
<text x="82" y="109.8">P8_38</text>
<text x="86.8" y="109.8">P8_37</text>
<text x="86.8" y="112.1">P8_39</text>
<text x="90.8" y="109.2">P8_37</text>
<text x="90.8" y="111.4">P8_39</text>
<text x="90.8" y="113.6">P8_41</text>
<text x="137.5" y="109.2">P9_38</text>
<text x="137.5" y="111.4">P9_40</text>
<text x="137.5" y="113.6">P9_42</text>
<text x="141.8" y="109.8">P9_38 P9_37</text>
<text x="141.8" y="112.1">P9_40 P9_39</text>
<text x="150.4" y="113.6">P9_41</text>
<text x="150.4" y="111.4">P9_39</text>
<text x="150.4" y="109.2">P9_37</text>
<text x="78" y="118.1">P8_46</text>
<text x="78" y="115.8">P8_44</text>
<text x="82" y="118.7">P8_46</text>
<text x="82" y="116.5">P8_44</text>
<text x="82" y="114.3">P8_42</text>
<text x="86.8" y="116.5">P8_43</text>
<text x="86.8" y="118.7">P8_45</text>
<text x="87" y="114.3">P8_41</text>
<text x="90.8" y="115.8">P8_43</text>
<text x="90.8" y="118.1">P8_45</text>
<text x="137.5" y="115.8">P9_44</text>
<text x="137.5" y="118.1">P9_46</text>
<text x="141.8" y="114.3">P9_42 P9_41</text>
<text x="141.8" y="116.5">P9_44 P9_43</text>
<text x="141.8" y="118.7">P9_46 P9_45</text>
<text x="150.4" y="118.1">P9_45</text>
<text x="150.4" y="115.8">P9_43</text>
</g>
</svg>
